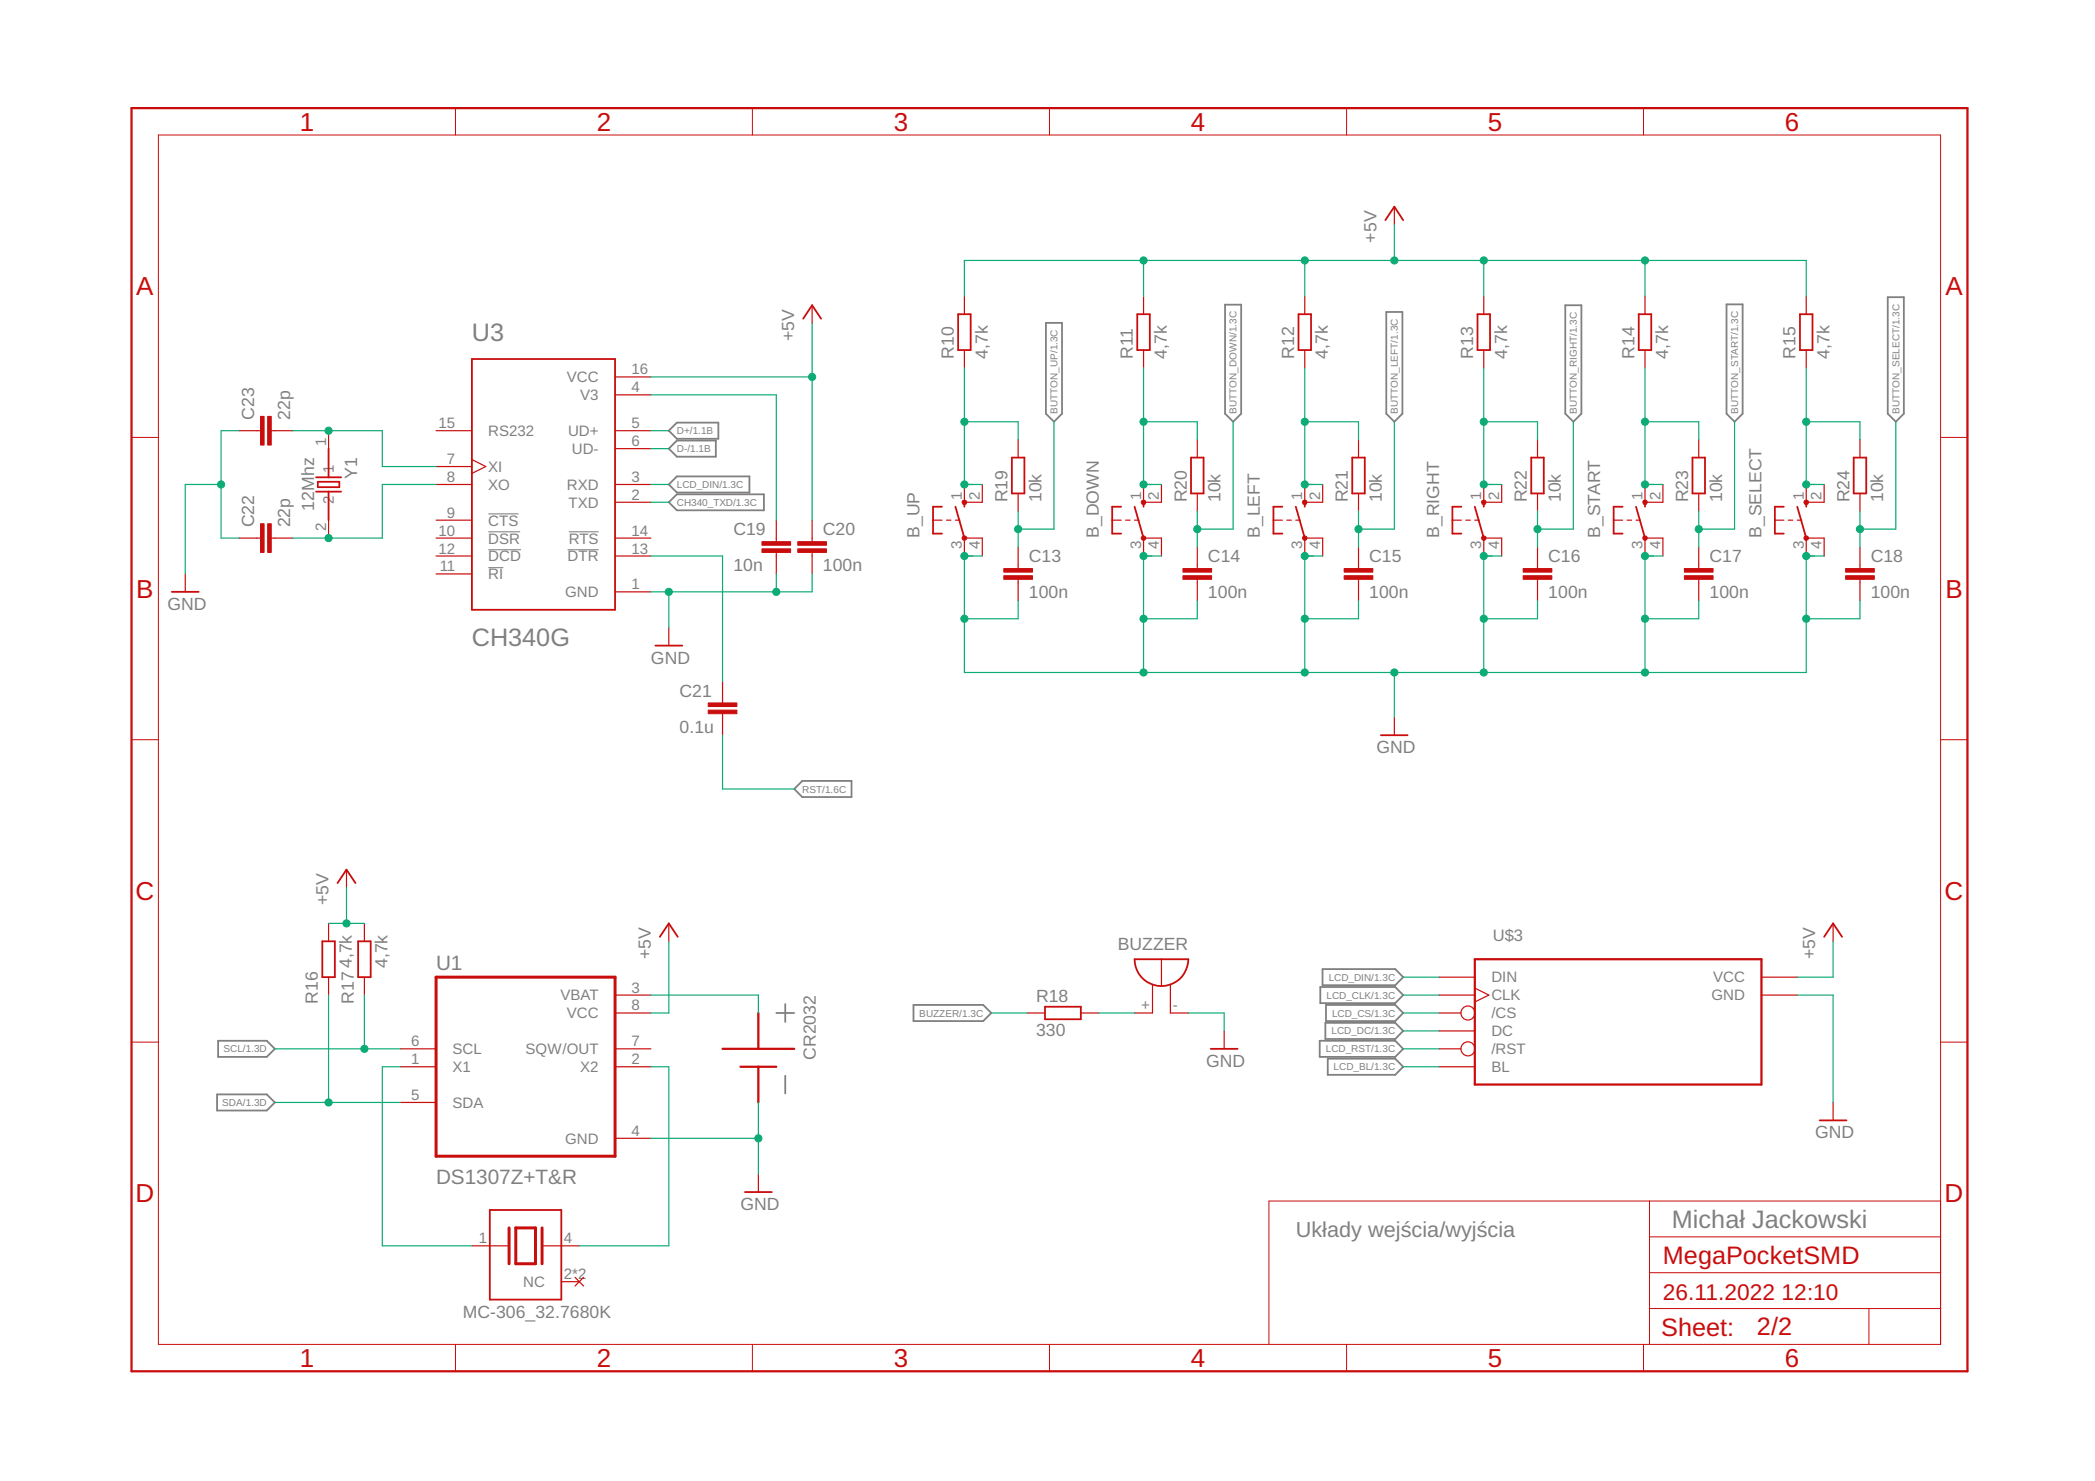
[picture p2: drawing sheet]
<svg xmlns="http://www.w3.org/2000/svg" width="297mm" height="210mm" viewBox="0 0 297 210" stroke-linecap="round" stroke-linejoin="round" font-family="sans-serif">
<g fill="none" stroke="#808080" stroke-width=".25">
<path d="M148.3 45.8h2.3v12.8l-1.2 1.2-1.1-1.2zM173.7 43.2h2.3v15.4l-1.2 1.2-1.1-1.2zM196.6 44.2h2.2v14.4l-1.1 1.2-1.1-1.2zM221.9 43.3h2.3v15.3l-1.1 1.2-1.2-1.2zM244.8 43.1h2.3v15.5l-1.2 1.2-1.1-1.2zM267.7 42.1h2.2v16.5l-1.1 1.2-1.1-1.2zM94.8 68.7l1.2-1.2h10.3v2.3h-10.3zM94.8 71.2l1.2-1.1h12.3v2.2h-12.3zM94.8 61l1.2-1.1h5.9v2.3h-5.9zM94.8 63.6l1.2-1.2h5.5v2.3h-5.5zM112.6 111.8l1.1-1.1h7v2.3h-7zM187.2 139.9h10.6l1.1 1.1-1.1 1.2h-10.6z"/>
<path d="M187.5 137.4h10.3l1.1 1.1-1.1 1.1h-10.3zM30.8 155.1h7l1.2 1.2-1.2 1.1h-7zM30.9 147.5h6.9l1.2 1.2-1.2 1.1h-6.9zM110.1 143.6h2.5M111.3 142.3v2.5M111.3 152.5v2.5M129.5 142.4h9.9l1.1 1.2-1.1 1.1h-9.9zM187.1 147.5h10.7l1.1 1.2-1.1 1.1h-10.7zM187.9 145h9.9l1.1 1.1-1.1 1.2h-9.9zM188 142.4h9.8l1.1 1.2-1.1 1.1h-9.8zM188.3 150.1h9.5l1.1 1.1-1.1 1.1h-9.5z"/>
</g>
<path d="M69.2 72.8h4.3M69.2 75.4h4.5M69.2 77.9h4.7M80.5 77.9h4.4M80.6 75.4h4.3M69.2 80.5h2.2" fill="none" stroke="#808080" stroke-width=".15"/>
<g fill="none" stroke="#c90d0c" stroke-width=".14">
<path d="M22.5 19.1h252.6v171.4h-252.6zM64.6 15.3v3.8M106.7 15.3v3.8M148.8 15.3v3.8M190.9 15.3v3.8M233 15.3v3.8M18.6 62h3.9M275.1 62h3.9M18.6 104.8h3.9M275.1 104.8h3.9M18.6 147.7h3.9M275.1 147.7h3.9"/>
<path d="M233.9 170.2v20.3M233.9 175.3h41.2M275.1 170.2h-95.2v20.3M64.6 190.5v3.9M106.7 190.5v3.9M148.8 190.5v3.9M190.9 190.5v3.9M233 190.5v3.9M233.9 185.5h41.2M233.9 180.4h41.2M265 185.5v5"/>
</g>
<path d="M18.6 15.3h260.4v179.1h-260.4zM209.1 136h40.6v17.7h-40.6zM102.4 148.7h10.2M105 151.2h5.1M107.5 143.6v5.1M107.5 151.2v5.1" fill="none" stroke="#c90d0c" stroke-width=".32"/>
<path d="M61.8 138.5h25.4v25.4h-25.4zM72.2 174v5.1M73.1 174h2.8v5.1h-2.8zM76.9 174v5.1" fill="none" stroke="#c90d0c" stroke-width=".42"/>
<g fill="none" stroke="#c90d0c" stroke-width=".17">
<path d="M197.7 29.3v2.5M87.2 56h5.1M87.2 53.4h5.1M115.1 43.3v2.5M136.7 42v2.5M136.7 49.6v2.6M162.1 42v2.5M162.1 49.6v2.6M185 42v2.5M185 49.6v2.6M210.4 42v2.5M210.4 49.6v2.6"/>
<path d="M233.2 42v2.5M233.2 49.6v2.6M256.1 42v2.5M256.1 49.6v2.6M33.9 61h3M33.9 76.3h3M38.5 61h3M38.5 76.3h3M46.6 61v2.6M46.6 73.7v2.6M61.8 68.7h5.1M61.8 61h5.1"/>
<path d="M61.8 66.1h5.1M61.8 73.7h5.1M61.8 76.3h5.1M61.8 78.8h5.1M66.9 65.1l2 1-2 1M87.2 71.2h5.1M87.2 68.7h5.1M87.2 61h5.1M87.2 63.6h5.1M87.2 76.3h5.1M87.2 78.8h5.1M110.1 73.7v3.1"/>
<path d="M110.1 78.3v3M115.1 73.7v3.1M115.1 78.3v3M132.3 73.7h1.3M134.2 73.7h.6M135.5 73.7h.6M136.7 68.7v2.5h2.6v-2.5M136.7 78.8v-2.5h2.6v2.5M144.4 62.3v2.6M144.4 69.9v2.6M144.4 77.5v3.1M157.7 73.7h1.3"/>
<path d="M159.6 73.7h.6M160.9 73.7h.6M162.1 68.7v2.5h2.6v-2.5M162.1 78.8v-2.5h2.6v2.5M169.8 62.3v2.6M169.8 69.9v2.6M169.8 77.5v3.1M180.6 73.7h1.2M182.5 73.7h.6M183.7 73.7h.7M185 68.7v2.5h2.5v-2.5M185 78.8v-2.5h2.5v2.5"/>
<path d="M192.6 62.3v2.6M192.6 69.9v2.6M192.6 77.5v3.1M205.9 73.7h1.3M207.8 73.7h.7M209.1 73.7h.6M210.4 68.7v2.5h2.5v-2.5M210.4 78.8v-2.5h2.5v2.5M218 62.3v2.6M218 69.9v2.6M218 77.5v3.1M228.8 73.7h1.3"/>
<path d="M230.7 73.7h.6M232 73.7h.6M233.2 68.7v2.5h2.6v-2.5M233.2 78.8v-2.5h2.6v2.5M240.9 62.3v2.6M240.9 69.9v2.6M240.9 77.5v3.1M251.7 73.7h1.2M253.6 73.7h.6M254.8 73.7h.7M256.1 68.7v2.5h2.5v-2.5M256.1 78.8v-2.5h2.5v2.5"/>
<path d="M263.7 62.3v2.6M263.7 69.9v2.6M263.7 77.5v3.1M26.3 81.3v2.6M61.8 81.3h5.1M87.2 83.9h5.1M94.8 89v2.5M102.4 96.6v3M144.4 82.1v3.1M169.8 82.1v3.1M192.6 82.1v3.1M218 82.1v3.1"/>
<path d="M240.9 82.1v3.1M263.7 82.1v3.1M102.4 101.2v3M197.7 101.7v2.5M46.6 130.9v2.5M46.6 138.5v2.5M49.1 123.3v2.5M51.7 130.9v2.5M51.7 138.5v2.5M94.8 130.9v2.5M163.4 139.6v4h-2.5M164.7 136v3.8"/>
<path d="M165.9 139.6v4h2.6M204 138.5h5.1M249.7 138.5h5.1M259.9 130.9v2.5M56.7 148.7h5.1M56.7 151.2h5.1M56.7 156.3h5.1M87.2 148.7h5.1M87.2 151.2h5.1M87.2 141h5.1M87.2 143.6h5.1M107.5 143.6v5.1"/>
<path d="M107.5 151.2v5.1M145.6 143.6h2.6M153.2 143.6h2.6M173.6 146.1v2.6M204 148.7h3.1M204 151.2h5.1M204 141h5.1M204 143.6h3.1M204 146.1h5.1M209.1 140l2 1-2 1M249.7 141h5.1M259.9 156.3v2.5"/>
<path d="M66.9 176.6h5.1M77.1 176.6h5M87.2 161.3h5.1M107.5 166.4v2.6M79.6 181.7h2.5M81.5 181l1.2 1.3M82.7 181l-1.2 1.3"/>
<circle cx="208.1" cy="148.7" r=".99"/>
<circle cx="208.1" cy="143.6" r=".99"/>
</g>
<g fill="none" stroke="#c90d0c" stroke-width=".25">
<path d="M196.4 31.2l1.3-1.9 1.2 1.9M66.9 50.9h20.3v35.5h-20.3zM113.9 45.2l1.2-1.9 1.3 1.9M135.8 44.5h1.8v5.1h-1.8zM161.2 44.5h1.8v5.1h-1.8zM184.1 44.5h1.8v5.1h-1.8zM209.5 44.5h1.8v5.1h-1.8zM232.3 44.5h1.8v5.1h-1.8zM255.2 44.5h1.8v5.1h-1.8zM44.8 69.7h3.6M44.8 67.6h3.6M45.1 68.3h3v.7h-3z"/>
<path d="M46.6 63.6v4M46.6 69.7v4M133.6 71.8h-1.3v3.8h1.3M135.5 71.8l1.2 4.5M136.7 71.2v.6M143.5 64.9h1.7v5h-1.7zM159 71.8h-1.3v3.8h1.3M160.9 71.8l1.2 4.5M162.1 71.2v.6M168.9 64.9h1.7v5h-1.7zM181.8 71.8h-1.2v3.8h1.2M183.7 71.8l1.3 4.5"/>
<path d="M185 71.2v.6M191.7 64.9h1.8v5h-1.8zM207.2 71.8h-1.3v3.8h1.3M209.1 71.8l1.3 4.5M210.4 71.2v.6M217.1 64.9h1.8v5h-1.8zM230.1 71.8h-1.3v3.8h1.3M232 71.8l1.2 4.5M233.2 71.2v.6M240 64.9h1.7v5h-1.7zM252.9 71.8h-1.2v3.8h1.2M254.8 71.8l1.3 4.5"/>
<path d="M256.1 71.2v.6M262.8 64.9h1.8v5h-1.8zM24.4 83.9h3.8M92.9 91.5h3.8M195.8 104.2h3.8M45.7 133.4h1.8v5.1h-1.8zM47.9 125.2l1.2-1.9 1.3 1.9M50.8 133.4h1.8v5.1h-1.8zM93.6 132.8l1.2-1.9 1.3 1.9M160.9 136h7.6a3.8 3.8 0 0 1-3.8 3.8 3.8 3.8 0 0 1-3.8-3.8zM258.6 132.8l1.3-1.9 1.3 1.9M148.2 142.7h5v1.8h-5z"/>
<path d="M171.7 148.7h3.8M258 158.8h3.8M69.4 171.5h10.2v12.7h-10.2zM105.6 169h3.8"/>
</g>
<g fill="#c90d0c" stroke="#c90d0c" stroke-width=".14">
<path d="M167.7 81.6h4.1v.5h-4.1z"/>
<path d="M167.7 80.6h4.1v.5h-4.1z"/>
<path d="M190.6 81.6h4v.5h-4z"/>
<path d="M190.6 80.6h4v.5h-4z"/>
<path d="M216 81.6h4v.5h-4z"/>
<path d="M216 80.6h4v.5h-4z"/>
<path d="M238.8 81.6h4.1v.5h-4.1z"/>
<path d="M238.8 80.6h4.1v.5h-4.1z"/>
<path d="M261.7 81.6h4v.5h-4z"/>
<path d="M261.7 80.6h4v.5h-4z"/>
<path d="M142.3 81.6h4.1v.5h-4.1z"/>
<path d="M142.3 80.6h4.1v.5h-4.1z"/>
<path d="M38 59h.5v4.1h-.5z"/>
<path d="M36.9 59h.5v4.1h-.5z"/>
<path d="M38 74.2h.5v4.1h-.5z"/>
<path d="M36.9 74.2h.5v4.1h-.5z"/>
<path d="M113.1 77.8h4.1v.5h-4.1z"/>
<path d="M113.1 76.8h4.1v.5h-4.1z"/>
<path d="M108 77.8h4.1v.5h-4.1z"/>
<path d="M108 76.8h4.1v.5h-4.1z"/>
<path d="M100.4 100.6h4.1v.6h-4.1z"/>
<path d="M100.4 99.6h4.1v.5h-4.1z"/>
</g>
<g fill="#c90d0c" stroke="#c90d0c" stroke-width=".14">
<path d="M136.5 71l.2-.1 .3 .1 .1 .2-.1 .2-.3 .1-.2-.1-.1-.2z" fill-rule="evenodd"/>
<path d="M161.9 71l.2-.1 .3 .1 .1 .2-.1 .2-.3 .1-.2-.1-.1-.2z" fill-rule="evenodd"/>
<path d="M184.8 71l.2-.1 .2 .1 .1 .2-.1 .2-.2 .1-.2-.1-.1-.2z" fill-rule="evenodd"/>
<path d="M210.1 71l.3-.1 .2 .1 .1 .2-.1 .2-.2 .1-.3-.1v-.2z" fill-rule="evenodd"/>
<path d="M233 71l.2-.1 .3 .1 .1 .2-.1 .2-.3 .1-.2-.1-.1-.2z" fill-rule="evenodd"/>
<path d="M255.9 71l.2-.1 .2 .1 .1 .2-.1 .2-.2 .1-.2-.1-.1-.2z" fill-rule="evenodd"/>
<circle cx="136.7" cy="76.3" r=".33"/>
<circle cx="162.1" cy="76.3" r=".33"/>
<circle cx="185" cy="76.3" r=".33"/>
<circle cx="210.4" cy="76.3" r=".32"/>
<circle cx="233.2" cy="76.3" r=".32"/>
<circle cx="256.1" cy="76.3" r=".33"/>
</g>
<g fill="none" stroke="#0dab76" stroke-width=".17">
<path d="M162.1 36.9v5.1M185 36.9v5.1M197.7 31.8v5.1M210.4 36.9v5.1M233.2 36.9v5.1M92.3 53.4h22.8M92.3 56h17.8v17.7M115.1 45.8v27.9M136.7 52.2v16.5h2.6M136.7 42v-5.1h119.4v5.1M136.7 59.8h7.7v2.5M149.4 59.8v15.2h-5"/>
<path d="M162.1 52.2v16.5h2.6M162.1 59.8h7.7v2.5M174.8 59.8v15.2h-5M185 52.2v16.5h2.5M185 59.8h7.6v2.5M197.7 59.8v15.2h-5.1M210.4 52.2v16.5h2.5M210.4 59.8h7.6v2.5M223.1 59.8v15.2h-5.1M233.2 52.2v16.5h2.6M233.2 59.8h7.7v2.5M245.9 59.8v15.2h-5"/>
<path d="M256.1 52.2v16.5h2.5M256.1 59.8h7.6v2.5M268.8 59.8v15.2h-5.1M31.3 68.7h-5v12.6M33.9 61h-2.6v15.3h2.6M41.5 61h12.7v5.1h7.6M61.8 68.7h-7.6v7.6h-12.7M92.3 68.7h2.5M92.3 78.8h10.1v17.8M92.3 61h2.5M92.3 71.2h2.5M92.3 63.6h2.5"/>
<path d="M139.3 78.8h-2.6v16.5h119.4v-16.5h2.5M144.4 72.5v5M164.7 78.8h-2.6v16.5M169.8 72.5v5M187.5 78.8h-2.5v16.5M192.6 72.5v5M212.9 78.8h-2.5v16.5M218 72.5v5M235.8 78.8h-2.6v16.5M240.9 72.5v5M263.7 72.5v5M94.8 83.9v5.1"/>
<path d="M110.1 81.3v2.6M115.1 81.3v2.6h-22.8M144.4 85.2v2.5h-7.7M169.8 85.2v2.5h-7.7M192.6 85.2v2.5h-7.6M197.7 95.3v6.4M218 85.2v2.5h-7.6M240.9 85.2v2.5h-7.7M263.7 85.2v2.5h-7.6M102.4 104.2v7.6h10.2M46.6 130.9h5.1M49.1 125.8v5.1"/>
<path d="M94.8 133.4v10.2h-2.5M198.9 138.5h5.1M259.9 133.4v5.1h-5.1M39 148.7h17.7M39 156.3h17.7M46.6 141v15.3M51.7 141v7.7M56.7 151.2h-2.5v25.4h12.7M92.3 141h15.2v2.6M92.3 151.2h2.5v25.4h-12.7M107.5 156.3v10.1M140.5 143.6h5.1"/>
<path d="M155.8 143.6h5.1M168.5 143.6h5.1v2.5M198.9 141h5.1M198.9 143.6h5.1M198.9 146.1h5.1M198.9 148.7h5.1M198.9 151.2h5.1M254.8 141h5.1v15.3M92.3 161.3h15.2"/>
</g>
<g fill="#0dab76" stroke="#0dab76" stroke-width=".14">
<circle cx="49.1" cy="130.9" r=".51"/>
<circle cx="233.2" cy="36.9" r=".51"/>
<circle cx="210.4" cy="36.9" r=".51"/>
<circle cx="162.1" cy="36.9" r=".51"/>
<circle cx="185" cy="36.9" r=".51"/>
<circle cx="197.7" cy="36.9" r=".51"/>
<circle cx="115.1" cy="53.4" r=".51"/>
<circle cx="107.5" cy="161.3" r=".51"/>
<circle cx="233.2" cy="95.3" r=".51"/>
<circle cx="210.4" cy="95.3" r=".51"/>
<circle cx="185" cy="95.3" r=".51"/>
<circle cx="162.1" cy="95.3" r=".51"/>
<circle cx="197.7" cy="95.3" r=".51"/>
<circle cx="136.7" cy="78.8" r=".51"/>
<circle cx="162.1" cy="78.8" r=".51"/>
<circle cx="185" cy="78.8" r=".51"/>
<circle cx="210.4" cy="78.8" r=".51"/>
<circle cx="233.2" cy="78.8" r=".51"/>
<circle cx="256.1" cy="78.8" r=".51"/>
<circle cx="136.7" cy="87.7" r=".51"/>
<circle cx="162.1" cy="87.7" r=".51"/>
<circle cx="185" cy="87.7" r=".51"/>
<circle cx="210.4" cy="87.7" r=".51"/>
<circle cx="233.2" cy="87.7" r=".51"/>
<circle cx="256.1" cy="87.7" r=".51"/>
<circle cx="31.3" cy="68.7" r=".51"/>
<circle cx="94.8" cy="83.9" r=".51"/>
<circle cx="110.1" cy="83.9" r=".51"/>
<circle cx="46.6" cy="156.3" r=".51"/>
<circle cx="51.7" cy="148.7" r=".51"/>
<circle cx="136.7" cy="68.7" r=".51"/>
<circle cx="136.7" cy="59.8" r=".51"/>
<circle cx="144.4" cy="75" r=".51"/>
<circle cx="162.1" cy="68.7" r=".51"/>
<circle cx="162.1" cy="59.8" r=".51"/>
<circle cx="169.8" cy="75" r=".51"/>
<circle cx="185" cy="68.7" r=".51"/>
<circle cx="185" cy="59.8" r=".51"/>
<circle cx="192.6" cy="75" r=".51"/>
<circle cx="210.4" cy="68.7" r=".51"/>
<circle cx="210.4" cy="59.8" r=".51"/>
<circle cx="218" cy="75" r=".51"/>
<circle cx="233.2" cy="68.7" r=".51"/>
<circle cx="233.2" cy="59.8" r=".51"/>
<circle cx="240.9" cy="75" r=".51"/>
<circle cx="256.1" cy="68.7" r=".51"/>
<circle cx="256.1" cy="59.8" r=".51"/>
<circle cx="263.7" cy="75" r=".51"/>
<circle cx="46.6" cy="61" r=".51"/>
<circle cx="46.6" cy="76.3" r=".51"/>
</g>
<g font-size="3.7" fill="#c90d0c">
<text x="42.5" y="18.5">1</text>
<text x="84.6" y="18.5">2</text>
<text x="126.7" y="18.5">3</text>
<text x="168.8" y="18.5">4</text>
<text x="211" y="18.5">5</text>
<text x="253.1" y="18.5">6</text>
<text x="19.3" y="41.9">A</text>
<text x="275.8" y="41.9">A</text>
<text x="19.3" y="84.7">B</text>
<text x="275.8" y="84.7">B</text>
<text x="19.2" y="127.6">C</text>
<text x="275.7" y="127.6">C</text>
<text x="19.2" y="170.4">D</text>
<text x="275.7" y="170.4">D</text>
<text x="42.5" y="193.7">1</text>
<text x="84.6" y="193.7">2</text>
<text x="126.7" y="193.7">3</text>
<text x="168.8" y="193.7">4</text>
<text x="211" y="193.7">5</text>
<text x="253.1" y="193.7">6</text>
</g>
<g font-size="3.6" fill="#808080">
<text x="66.9" y="48.3">U3</text>
<text x="66.9" y="91.5">CH340G</text>
<text x="237" y="174">Michał Jackowski</text>
</g>
<g font-size="3.6" fill="#c90d0c">
<text x="235.8" y="179.1">MegaPocketSMD</text>
<text x="235.5" y="189.4">Sheet:</text>
<text x="249.1" y="189.3">2/2</text>
</g>
<g font-size="3.2" fill="#c90d0c">
<text x="235.8" y="184.2">26.11.2022</text>
<text x="252.6" y="184.2">12:10</text>
</g>
<text font-size="3.1" fill="#808080" x="183.7" y="175.3">Układy wejścia/wyjścia</text>
<g font-size="2.9" fill="#808080">
<text x="61.8" y="137.5">U1</text>
<text x="61.8" y="167.9">DS1307Z+T&amp;R</text>
</g>
<g font-size="2.5" fill="#808080">
<text x="195.1" y="34.4" transform="rotate(-90 195.1 34.4)">+5V</text>
<text x="112.6" y="48.3" transform="rotate(-90 112.6 48.3)">+5V</text>
<text x="135.2" y="50.9" transform="rotate(-90 135.2 50.9)">R10</text>
<text x="140" y="50.9" transform="rotate(-90 140 50.9)">4,7k</text>
<text x="160.6" y="50.9" transform="rotate(-90 160.6 50.9)">R11</text>
<text x="165.4" y="50.9" transform="rotate(-90 165.4 50.9)">4,7k</text>
<text x="183.5" y="50.9" transform="rotate(-90 183.5 50.9)">R12</text>
<text x="188.3" y="50.9" transform="rotate(-90 188.3 50.9)">4,7k</text>
<text x="208.9" y="50.9" transform="rotate(-90 208.9 50.9)">R13</text>
<text x="213.7" y="50.9" transform="rotate(-90 213.7 50.9)">4,7k</text>
<text x="231.7" y="50.9" transform="rotate(-90 231.7 50.9)">R14</text>
<text x="236.5" y="50.9" transform="rotate(-90 236.5 50.9)">4,7k</text>
<text x="254.6" y="50.9" transform="rotate(-90 254.6 50.9)">R15</text>
<text x="259.4" y="50.9" transform="rotate(-90 259.4 50.9)">4,7k</text>
<text x="36" y="59.5" transform="rotate(-90 36 59.5)">C23</text>
<text x="41.1" y="59.5" transform="rotate(-90 41.1 59.5)">22p</text>
<text x="50.7" y="67.9" transform="rotate(-90 50.7 67.9)">Y1</text>
<text x="142.9" y="71.2" transform="rotate(-90 142.9 71.2)">R19</text>
<text x="147.7" y="71.2" transform="rotate(-90 147.7 71.2)">10k</text>
<text x="168.3" y="71.2" transform="rotate(-90 168.3 71.2)">R20</text>
<text x="173.1" y="71.2" transform="rotate(-90 173.1 71.2)">10k</text>
<text x="191.1" y="71.2" transform="rotate(-90 191.1 71.2)">R21</text>
<text x="195.9" y="71.2" transform="rotate(-90 195.9 71.2)">10k</text>
<text x="216.5" y="71.2" transform="rotate(-90 216.5 71.2)">R22</text>
<text x="221.3" y="71.2" transform="rotate(-90 221.3 71.2)">10k</text>
<text x="239.4" y="71.2" transform="rotate(-90 239.4 71.2)">R23</text>
<text x="244.2" y="71.2" transform="rotate(-90 244.2 71.2)">10k</text>
<text x="262.2" y="71.2" transform="rotate(-90 262.2 71.2)">R24</text>
<text x="267" y="71.2" transform="rotate(-90 267 71.2)">10k</text>
<text x="36" y="74.7" transform="rotate(-90 36 74.7)">C22</text>
<text x="41.1" y="74.7" transform="rotate(-90 41.1 74.7)">22p</text>
<text x="44.5" y="72.4" transform="rotate(-90 44.5 72.4)">12Mhz</text>
<text x="104" y="75.9">C19</text>
<text x="116.7" y="75.9">C20</text>
<text x="130.4" y="76.3" transform="rotate(-90 130.4 76.3)">B_UP</text>
<text x="155.8" y="76.3" transform="rotate(-90 155.8 76.3)">B_DOWN</text>
<text x="178.6" y="76.3" transform="rotate(-90 178.6 76.3)">B_LEFT</text>
<text x="204" y="76.3" transform="rotate(-90 204 76.3)">B_RIGHT</text>
<text x="226.9" y="76.3" transform="rotate(-90 226.9 76.3)">B_START</text>
<text x="249.7" y="76.3" transform="rotate(-90 249.7 76.3)">B_SELECT</text>
<text x="104" y="81">10n</text>
<text x="116.7" y="81">100n</text>
<text x="145.9" y="79.7">C13</text>
<text x="171.3" y="79.7">C14</text>
<text x="194.1" y="79.7">C15</text>
<text x="219.5" y="79.7">C16</text>
<text x="242.4" y="79.7">C17</text>
<text x="265.2" y="79.7">C18</text>
<text x="23.7" y="86.4">GND</text>
<text x="145.9" y="84.8">100n</text>
<text x="171.3" y="84.8">100n</text>
<text x="194.1" y="84.8">100n</text>
<text x="219.5" y="84.8">100n</text>
<text x="242.4" y="84.8">100n</text>
<text x="265.2" y="84.8">100n</text>
<text x="92.3" y="94">GND</text>
<text x="96.4" y="98.7">C21</text>
<text x="96.4" y="103.8">0.1u</text>
<text x="195.1" y="106.7">GND</text>
<text x="46.6" y="128.3" transform="rotate(-90 46.6 128.3)">+5V</text>
<text x="49.9" y="137.2" transform="rotate(-90 49.9 137.2)">4,7k</text>
<text x="55" y="137.2" transform="rotate(-90 55 137.2)">4,7k</text>
<text x="92.3" y="135.9" transform="rotate(-90 92.3 135.9)">+5V</text>
<text x="158.5" y="134.7">BUZZER</text>
<text x="257.4" y="135.9" transform="rotate(-90 257.4 135.9)">+5V</text>
<text x="45.1" y="142.3" transform="rotate(-90 45.1 142.3)">R16</text>
<text x="50.2" y="142.3" transform="rotate(-90 50.2 142.3)">R17</text>
<text x="146.9" y="142.1">R18</text>
<text x="146.9" y="146.9">330</text>
<text x="115.7" y="150.2" transform="rotate(-90 115.7 150.2)">CR2032</text>
<text x="171" y="151.2">GND</text>
<text x="257.4" y="161.3">GND</text>
<text x="105" y="171.5">GND</text>
<text x="65.6" y="186.7">MC-306_32.7680K</text>
</g>
<text font-size="2.3" fill="#808080" x="211.7" y="133.4">U$3</text>
<g font-size="2.1" fill="#808080">
<text x="89.6" y="53.1">16</text>
<text x="80.4" y="54.2">VCC</text>
<text x="82.3" y="56.7">V3</text>
<text x="89.6" y="55.6">4</text>
<text x="46.2" y="63.2" transform="rotate(-90 46.2 63.2)">1</text>
<text x="62.2" y="60.7">15</text>
<text x="63.4" y="65.8">7</text>
<text x="69.2" y="61.8">RS232</text>
<text x="80.5" y="61.8">UD+</text>
<text x="81.1" y="64.3">UD-</text>
<text x="89.6" y="60.7">5</text>
<text x="89.6" y="63.2">6</text>
<text x="47.3" y="71.4" transform="rotate(-90 47.3 71.4)">2</text>
<text x="47.3" y="67.1" transform="rotate(-90 47.3 67.1)">1</text>
<text x="63.4" y="68.3">8</text>
<text x="69.2" y="66.9">XI</text>
<text x="69.2" y="69.4">XO</text>
<text x="80.4" y="69.4">RXD</text>
<text x="80.6" y="72">TXD</text>
<text x="89.6" y="70.8">2</text>
<text x="89.6" y="68.3">3</text>
<text x="136.4" y="70.8" transform="rotate(-90 136.4 70.8)">1</text>
<text x="138.9" y="70.8" transform="rotate(-90 138.9 70.8)">2</text>
<text x="161.8" y="70.8" transform="rotate(-90 161.8 70.8)">1</text>
<text x="164.3" y="70.8" transform="rotate(-90 164.3 70.8)">2</text>
<text x="184.6" y="70.8" transform="rotate(-90 184.6 70.8)">1</text>
<text x="187.2" y="70.8" transform="rotate(-90 187.2 70.8)">2</text>
<text x="210" y="70.8" transform="rotate(-90 210 70.8)">1</text>
<text x="212.6" y="70.8" transform="rotate(-90 212.6 70.8)">2</text>
<text x="232.9" y="70.8" transform="rotate(-90 232.9 70.8)">1</text>
<text x="235.4" y="70.8" transform="rotate(-90 235.4 70.8)">2</text>
<text x="255.7" y="70.8" transform="rotate(-90 255.7 70.8)">1</text>
<text x="258.3" y="70.8" transform="rotate(-90 258.3 70.8)">2</text>
<text x="46.2" y="75.3" transform="rotate(-90 46.2 75.3)">2</text>
<text x="62.2" y="75.9">10</text>
<text x="63.4" y="73.4">9</text>
<text x="69.2" y="74.5">CTS</text>
<text x="69.2" y="77">DSR</text>
<text x="80.6" y="77">RTS</text>
<text x="89.6" y="75.9">14</text>
<text x="136.4" y="77.8" transform="rotate(-90 136.4 77.8)">3</text>
<text x="138.9" y="77.8" transform="rotate(-90 138.9 77.8)">4</text>
<text x="161.8" y="77.8" transform="rotate(-90 161.8 77.8)">3</text>
<text x="164.3" y="77.8" transform="rotate(-90 164.3 77.8)">4</text>
<text x="184.6" y="77.8" transform="rotate(-90 184.6 77.8)">3</text>
<text x="187.2" y="77.8" transform="rotate(-90 187.2 77.8)">4</text>
<text x="210" y="77.8" transform="rotate(-90 210 77.8)">3</text>
<text x="212.6" y="77.8" transform="rotate(-90 212.6 77.8)">4</text>
<text x="232.9" y="77.8" transform="rotate(-90 232.9 77.8)">3</text>
<text x="235.4" y="77.8" transform="rotate(-90 235.4 77.8)">4</text>
<text x="255.7" y="77.8" transform="rotate(-90 255.7 77.8)">3</text>
<text x="258.3" y="77.8" transform="rotate(-90 258.3 77.8)">4</text>
<text x="62.2" y="78.5">12</text>
<text x="62.3" y="81">11</text>
<text x="69.2" y="82.1">RI</text>
<text x="69.2" y="79.6">DCD</text>
<text x="80.5" y="79.6">DTR</text>
<text x="89.6" y="83.5">1</text>
<text x="89.6" y="78.5">13</text>
<text x="80.1" y="84.7">GND</text>
<text x="79.5" y="141.8">VBAT</text>
<text x="89.6" y="140.7">3</text>
<text x="89.6" y="143.2">8</text>
<text x="161.8" y="143.2">+</text>
<text x="166.3" y="143.2">-</text>
<text x="211.5" y="139.2">DIN</text>
<text x="211.5" y="141.8">CLK</text>
<text x="242.6" y="141.8">GND</text>
<text x="242.9" y="139.2">VCC</text>
<text x="58.3" y="148.3">6</text>
<text x="64.2" y="149.4">SCL</text>
<text x="74.5" y="149.4">SQW/OUT</text>
<text x="80.4" y="144.3">VCC</text>
<text x="89.6" y="148.3">7</text>
<text x="211.5" y="144.3">/CS</text>
<text x="211.5" y="146.9">DC</text>
<text x="211.5" y="149.4">/RST</text>
<text x="58.3" y="150.8">1</text>
<text x="58.3" y="155.9">5</text>
<text x="64.2" y="151.9">X1</text>
<text x="82.3" y="151.9">X2</text>
<text x="89.6" y="150.8">2</text>
<text x="211.5" y="151.9">BL</text>
<text x="64.2" y="157">SDA</text>
<text x="89.6" y="161">4</text>
<text x="80.1" y="162.1">GND</text>
<text x="67.9" y="176.2">1</text>
<text x="80" y="176.2">4</text>
<text x="74.2" y="182.4">NC</text>
<text x="80" y="181.3">2*2</text>
</g>
<g font-size="1.4" fill="#808080">
<text x="149.9" y="58.6" transform="rotate(-90 149.9 58.6)">BUTTON_UP/1.3C</text>
<text x="175.3" y="58.6" transform="rotate(-90 175.3 58.6)">BUTTON_DOWN/1.3C</text>
<text x="198.2" y="58.6" transform="rotate(-90 198.2 58.6)">BUTTON_LEFT/1.3C</text>
<text x="223.6" y="58.6" transform="rotate(-90 223.6 58.6)">BUTTON_RIGHT/1.3C</text>
<text x="246.4" y="58.6" transform="rotate(-90 246.4 58.6)">BUTTON_START/1.3C</text>
<text x="269.3" y="58.6" transform="rotate(-90 269.3 58.6)">BUTTON_SELECT/1.3C</text>
<text x="96" y="61.5">D+/1.1B</text>
<text x="96" y="64.1">D-/1.1B</text>
<text x="96" y="69.2">LCD_DIN/1.3C</text>
<text x="96" y="71.7">CH340_TXD/1.3C</text>
<text x="113.8" y="112.3">RST/1.6C</text>
<text x="188.1" y="141.5">LCD_CLK/1.3C</text>
<text x="188.4" y="139">LCD_DIN/1.3C</text>
<text x="31.7" y="149.2">SCL/1.3D</text>
<text x="130.3" y="144.1">BUZZER/1.3C</text>
<text x="188" y="149.2">LCD_RST/1.3C</text>
<text x="188.8" y="146.6">LCD_DC/1.3C</text>
<text x="188.9" y="144.1">LCD_CS/1.3C</text>
<text x="189.1" y="151.7">LCD_BL/1.3C</text>
<text x="31.5" y="156.8">SDA/1.3D</text>
</g>
</svg>
